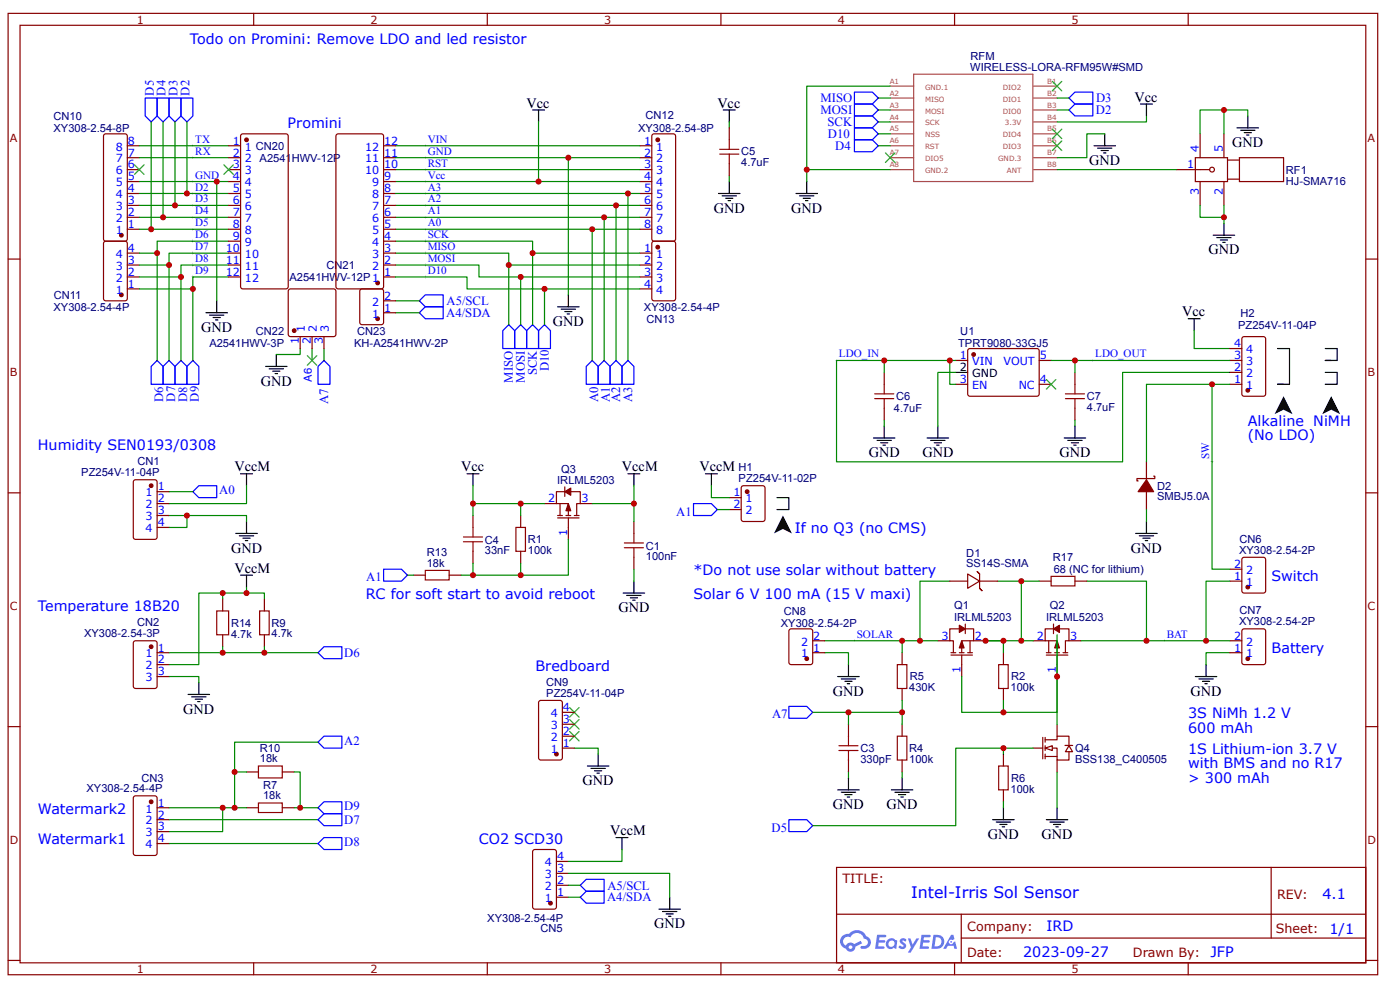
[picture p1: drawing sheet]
<svg xmlns="http://www.w3.org/2000/svg" width="297mm" height="210mm" viewBox="0 0 297 210" stroke-linecap="round" stroke-linejoin="round" font-family="sans-serif">
<g fill="none" stroke="#800" stroke-width=".25">
<path d="M1.7 2.8h290.6v203.9h-290.6zM4.3 5.4h285.5v198.7h-285.5zM53.8 2.8v2.6M103.4 2.8v2.6M152.9 2.8v2.6M202.5 2.8v2.6M252.1 2.8v2.6M1.7 54.9h2.6M289.8 54.9h2.5M1.7 104.5h2.6M289.8 104.5h2.5M1.7 154.1h2.6"/>
<path d="M289.8 154.1h2.5M177.5 183.9h112.3v20.2h-112.3zM177.5 193.8h112.2M203.9 198.9h85.8M203.9 193.8v10.1M269.7 183.9v15M1.7 203.6h2.6M53.8 204.1v2.6M103.4 204.1v2.6M152.9 204.1v2.6M202.5 204.1v2.6M252.1 204.1v2.6"/>
<path d="M289.8 203.6h2.5"/>
</g>
<g fill="#58f">
<path d="M191.1 199.1l.5-.2 .4 .1 .3 .3-.3 .4a.34 .34 0 0 0-.2-.3 .34 .34 0 0 0-.4 .1l.1 .1a.85 .85 0 0 1 .7 .6 .85 .85 0 0 1-.3 .9l-.7 .1-.6-.4 .3-.4 .5 .3 .3-.1-.1-.2a.87 .87 0 0 1-.5-1.3z"/>
<path d="M192.6 199h.6l.4 1.3 .8-1.3h.6l-1.8 3h-.6l.7-1.1z"/>
<path d="M186.1 198.2h1.7l.2 .1-.1 .4h-1.3l-.1 .6h1.1l.2 .3-.3 .3h-1.1l-.1 .7 1.2 .1 .2 .2-.2 .2-1.9 .1z"/>
<path d="M195.5 198.2h1.7l.2 .1-.1 .4h-1.3l-.1 .6h1.1l.2 .3-.2 .3-1.2-.1-.1 .8 1.3 .1 .1 .2-.1 .2-1.9 .1z"/>
<path d="M201.8 198.2h.5l.2 .9-.4 .2a.5 .5 0 0 0-.8 .2 .5 .5 0 0 0 .4 .7 .5 .5 0 0 0 .6-.4l.3-.2 .4 1.6h-.5l-.2-.7h-1.2l-.4 .7h-.6z"/>
<path d="M198 198.2l-.4 3h1a1.51 1.51 0 0 0 1.7-1.6 1.51 1.51 0 0 0-1.8-1.4zM198.5 198.7a1 1 0 0 1 1.2 1 1 1 0 0 1-1.2 .9h-.2z"/>
<path d="M188.2 199.3a1.1 1.1 0 0 0 0 1.6 1.1 1.1 0 0 0 1.5 .1l.4 .2 .3-1.7-.5-.2a1.07 1.07 0 0 0-1.7 0zM188.4 200.1a.7 .7 0 0 1 1.4 0 .7 .7 0 0 1-1.4 0z"/>
<path d="M178.7 198.5a1.57 1.57 0 0 0 .8 2.6 1.03 1.03 0 0 0 1.1 .7 1.03 1.03 0 0 0 .9-1.1l1.4-.7-.3-.5-1.4 .7a1.05 1.05 0 0 0-1.7 .3 1 1 0 0 1-.5-1.4 1 1 0 0 1 1.4-.4 1.52 1.52 0 0 1 1.6-.9 1.52 1.52 0 0 1 1.3 1.2 .82 .82 0 0 1 .8 1 .82 .82 0 0 1-1.2 .6 .31 .31 0 0 0-.4 .2 .31 .31 0 0 0 .3 .4 1.42 1.42 0 0 0 1.9-.9 1.42 1.42 0 0 0-.9-1.8 2.25 2.25 0 0 0-3.8-.5l-.8 .1zM180 200.8a.4 .4 0 0 1 .8 0 .4 .4 0 0 1-.8 0z"/>
<circle cx="201.8" cy="199.7" r=".19"/>
</g>
<g fill="none" stroke="#a54b4b" stroke-width=".25">
<path d="M188.9 18.3h4.9M193.8 15.7h25.3v22.8h-25.3zM219.3 18.3h5M188.9 20.8h4.9M188.9 23.3h4.9M188.9 25.8h4.9M188.9 28.4h4.9M188.9 30.9h4.9M188.9 33.4h4.9M188.9 36h4.9M219.3 20.8h5M219.3 23.3h5"/>
<path d="M219.3 25.8h5M219.3 28.4h5M219.3 30.9h5M219.3 33.4h5M219.3 36h5"/>
</g>
<path d="M204 135.8l.5 1.6h-1z" fill="#800"/>
<path d="M204 135.8l.5 1.6h-1z" fill="none" stroke="#800" stroke-width=".25"/>
<path d="M203.5 132.6l1.3 .7-1.3 .8z" fill="#800"/>
<path d="M199 135.8h2.5M201.8 138.9h4.5M201.8 138.4h1M203.5 132.6l1.3 .7-1.3 .8zM203.5 133.3h-2v2.5h.8v2.6M203.5 138.4h1M204 138.9v4.5M204.8 133.3h1.8v2.5h-2.6v2.6M204.8 132.3v2M205.3 138.4h1M205.8 135.8v2.6M206.6 135.8h2.5" fill="none" stroke="#800" stroke-width=".25"/>
<path d="M224.3 135.8l.5 1.6h-1z" fill="#800"/>
<path d="M224.3 135.8l.5 1.6h-1z" fill="none" stroke="#800" stroke-width=".25"/>
<path d="M223.5 133.3l1.3-.7v1.5z" fill="#800"/>
<path d="M219.2 135.8h2.5M222 138.9h4.5M222 138.4h1M222.5 135.8v2.6M223.5 133.3l1.3-.7v1.5zM223.5 133.3h-1.8v2.5h2.6v2.6M223.5 132.3v2M223.8 138.4h1M224.3 138.9v4.5M224.8 133.3h2v2.5h-.8v2.6M225.5 138.4h1M226.8 135.8h2.5" fill="none" stroke="#800" stroke-width=".25"/>
<path d="M120.6 106.8l.5 1.5h-1z" fill="#800"/>
<path d="M120.6 106.8l.5 1.5h-1z" fill="none" stroke="#800" stroke-width=".25"/>
<path d="M119.8 104.2l1.3-.7v1.5z" fill="#800"/>
<g fill="none" stroke="#800" stroke-width=".25">
<path d="M249.5 36h7.1M253.6 33.4h6.8v5.1h-6.8zM254.6 28.4v5M254.6 38.5v5M259.7 28.4v5M259.7 38.5v5M260.4 38h2.5M260.4 33.9h2.5M262.9 33.4h9.4v5.1h-9.4zM110.5 109.3v2.5M110.5 116.9v2.5M115.5 106.8h2.5"/>
<path d="M118.3 109.8h4.6M118.3 109.3h1M118.8 106.8v2.5M119.8 104.2l1.3-.7v1.5zM119.8 104.2h-1.8v2.6h2.6v2.5M119.8 103.2v2.1M120.1 109.3h1M120.6 109.8v4.6M121.1 104.2h2v2.6h-.8v2.5M121.8 109.3h1.1M123.1 106.8h2.5M113.1 180.3l.4-.2h4l.5 .3v11.8l-.3 .5h-4.2l-.5-.3v-11.8z"/>
<circle cx="257.1" cy="36" r=".51"/>
</g>
<path d="M109.4 111.8h2.1v5.1h-2.1z" fill="none" stroke="#a00000" stroke-width=".25"/>
<circle cx="116.8" cy="191.5" r=".38" fill="#800"/>
<g fill="none" stroke="#800" stroke-width=".25">
<path d="M191.4 138.4v2.5M180 153.6v2.5M191.4 146v2.5M191.4 153.6v2.5M219.2 158.6h2M221.2 156.3v4.6M221.7 158.6h2.6v2.5h2.5v-1.7M221.7 156.8h2.6v-.7h2.5v2M221.7 156.3v1M221.7 158.1v1M221.7 159.9v1M224.3 153.6v2.5"/>
<path d="M225.9 158h1.7M226.8 158.1l.7 1.3h-1.5zM180 161.1v2.6M191.4 161.1v2.6M221.7 160.4h2.6M224.3 161.1v2.6M118 190.2h2.6M118 187.7h2.6M118 185.2h2.6M118 182.6h2.6"/>
<circle cx="116.8" cy="191.5" r=".38"/>
</g>
<path d="M178 159.1h4M178 158.1h4M180 156.1v2M180 159.1v2M190.4 140.9h2v5.1h-2zM190.4 156.1h2v5h-2z" fill="none" stroke="#a00000" stroke-width=".25"/>
<g fill="none" stroke="#000" stroke-width=".25">
<path d="M177.7 143.4h4.6M178.5 143.9h3M179.2 144.4h1.6M179.8 145h.5M180 140.9v2.5M177.7 167.5h4.6M178.5 168h3M179.2 168.5h1.6M179.8 169h.5M180 164.9v2.6M189.1 167.5h4.6M189.9 168h3"/>
<path d="M190.6 168.5h1.5M191.1 169h.5M191.4 164.9v2.6"/>
</g>
<path d="M174.9 138.4h5.1v2.5M174.9 135.8h16.5v2.6M191.4 148.5v5.1M191.4 151h-11.4v2.6M180 163.7v1.2M191.4 163.7v1.2" fill="none" stroke="#080" stroke-width=".25"/>
<path d="M221.7 158.6l1.5-.5v1z" fill="#fefefe"/>
<path d="M47.2 127v2.5M47.2 134.6v2.5M167.5 133.5l.4-.2h4l.4 .2 .1 6.9-.2 .4-4.3 .1-.5-.2v-6.9zM221.7 158.6l1.5-.5v1z" fill="none" stroke="#800" stroke-width=".25"/>
<path d="M46 129.5h2.5v5.1h-2.5z" fill="none" stroke="#a00000" stroke-width=".25"/>
<circle cx="171.2" cy="139.6" r=".38" fill="#800"/>
<g fill="none" stroke="#800" stroke-width=".25">
<path d="M22.1 28.5l.4-.1h4l.3 .1 .2 .3v21.8l-.1 .3-.3 .2h-4.1l-.3-.1-.2-.3v-21.8zM134.5 110.6v2.5M134.5 118.1v2.6M172.4 138.4h2.5M172.4 135.8h2.5M212.9 138.4v2.5M212.9 146v2.5M212.9 159.9v2.5M52.3 171.3h2.5M59.9 171.3h2.5M212.9 167.5v2.5"/>
<circle cx="171.2" cy="139.6" r=".38"/>
</g>
<g fill="none" stroke="#080" stroke-width=".25">
<path d="M114.3 25.8v12.7h-30.4M259.7 23.3h-5.1v5.1M264.7 24.6v-1.3h-5v5.1M254.6 43.5v2.6h5.1M259.7 43.5v3.8M63.7 73.9v1.3h-5.1M83.9 66.3h5.1M83.9 63.8h5.1M35.9 109.3h16.4v1.3M52.3 103v3.8h-16.4M100.3 103v3.8h10.2M115.5 106.8h-5v2.5"/>
<path d="M120.6 114.4v7.5h-10.1v-2.5M134.5 103v3.8h-8.9M134.5 106.8v3.8M35.9 138.4h31.6M47.2 127v-1.3h8.9v1.3M47.2 125.7h-5v15.2h-6.3M47.2 137.1v1.3M134.5 120.7v2.5M209.1 135.8h10.1M212.9 135.8v2.6M35.9 143.4h6.3v1.3M67.5 157.3h-17.7v14"/>
<path d="M172.4 151h7.6M204 143.4v7.6h8.9v-2.5M224.3 143.4v7.6h-11.4M35.9 171.3h16.4M212.9 170v1.3M224.3 163.7v7.6M120.6 185.2h21.5v5M120.6 187.7h2.5M120.6 190.2h2.5M132 180.1v2.5h-11.4"/>
</g>
<path d="M132.5 116.1h4M132.5 115.1h4M134.5 113.1v2M134.5 116.1v2M211.9 140.9h2v5.1h-2zM54.8 170.2h5.1v2.1h-5.1zM211.9 162.4h2v5.1h-2z" fill="none" stroke="#a00000" stroke-width=".25"/>
<g fill="none" stroke="#000" stroke-width=".25">
<path d="M113 23.3h2.5M114.3 23.3v2.5M262.4 27.1h4.6M263.2 27.6h3M264 28.1h1.5M264.5 28.6h.5M264.7 24.6v2.5M257.4 49.9h4.5M258.1 50.4h3.1M258.9 50.9h1.5M259.4 51.4h.5M259.7 47.3v2.6"/>
<path d="M56.3 77.7h4.6M57.1 78.2h3M57.9 78.7h1.5M58.4 79.2h.5M58.6 75.2v2.5M118.3 65h4.6M119.1 65.5h3M119.8 66.1h1.5M120.3 66.6h.5M120.6 62.5v2.5M50 113.1h4.6M50.8 113.6h3"/>
<path d="M51 100.4h2.6M51.5 114.1h1.6M52 114.6h.6M52.3 100.4v2.6M52.3 110.6v2.5M99.1 100.4h2.5M100.3 100.4v2.6M133.2 100.4h2.5M134.5 100.4v2.6M51 121.9h2.6M52.3 121.9v2.6M132.2 125.7h4.6"/>
<path d="M133 126.2h3M133.7 126.7h1.5M134.2 127.3h.5M134.5 123.2v2.5M39.9 147.2h4.6M40.7 147.7h3M41.4 148.2h1.5M41.9 148.7h.5M42.2 144.7v2.5M253.6 143.4h4.5M254.4 143.9h3M255.1 144.4h1.5"/>
<path d="M255.6 145h.5M255.9 140.9v2.5M130.7 177.6h2.5M132 177.6v2.5M210.6 173.8h4.6M211.4 174.3h3M212.1 174.8h1.5M212.6 175.3h.5M212.9 171.3v2.5M222 173.8h4.5M222.7 174.3h3.1M223.5 174.8h1.5"/>
<path d="M224 175.3h.5M224.3 171.3v2.5M139.8 192.7h4.5M140.6 193.3h3M141.3 193.8h1.5M141.8 194.3h.5M142.1 190.2v2.5"/>
</g>
<path d="M89 63.8l1.2-1.3h3.8v2.5h-3.8zM89 66.3l1.2-1.3h3.8v2.6h-3.8zM40.9 104.2l1.3-1.2h3.8v2.5h-3.8zM67.5 138.4l1.2-1.3h3.8v2.5h-3.8zM81.4 120.7h3.8l1.2 1.2-1.2 1.3h-3.8zM67.5 157.3l1.2-1.2h3.8v2.5h-3.8zM167.4 149.8h3.8l1.2 1.2-1.2 1.3h-3.8zM68.7 170h3.8v2.5h-3.8l-1.2-1.2zM123.1 187.7l1.3-1.3h3.8v2.6h-3.8zM123.1 190.2l1.3-1.2h3.8v2.5h-3.8z" fill="none" stroke="#00f" stroke-width=".25"/>
<circle cx="25.7" cy="49.9" r=".38" fill="#800"/>
<g fill="none" stroke="#800" stroke-width=".25">
<path d="M27 38.5h2.5M27 36h2.5M27 33.4h2.5M27 30.9h2.5M138.4 28.5l.4-.1h4l.3 .1 .2 .3v21.8v.3l-.4 .2h-4.1l-.3-.1-.2-.3v-21.8zM27 48.6h2.5M27 46.1h2.5M27 43.5h2.5M27 41h2.5"/>
<circle cx="25.7" cy="49.9" r=".38"/>
</g>
<circle cx="139.5" cy="29.6" r=".38" fill="#800"/>
<g fill="none" stroke="#800" stroke-width=".25">
<path d="M135.7 30.9h2.6M135.7 33.4h2.6M135.7 36h2.6M135.7 38.5h2.6M22.1 51.3l.4-.2h4l.5 .3v11.9l-.3 .4-4.2 .1-.5-.3v-11.9zM135.7 41h2.6M135.7 43.5h2.6M135.7 46.1h2.6M135.7 48.6h2.6"/>
<circle cx="139.5" cy="29.6" r=".38"/>
</g>
<circle cx="25.7" cy="62.5" r=".38" fill="#800"/>
<g fill="none" stroke="#800" stroke-width=".25">
<path d="M27 58.7h2.5M27 56.2h2.5M27 53.7h2.5M138.4 51.3l.4-.2h4l.5 .3v11.9l-.3 .4-4.2 .1-.5-.3v-11.9zM27 61.2h2.5"/>
<circle cx="25.7" cy="62.5" r=".38"/>
</g>
<path d="M29.5 30.9h19M29.5 33.4h19M29.5 38.5h19M29.5 41h19M29.5 43.5h19M29.5 46.1h19M29.5 48.6h19M48.5 51.1h-15.2v2.6h-3.8M48.5 53.7h-12.6v2.5h-6.4M48.5 56.2h-10.1v2.5h-8.9M48.5 58.7h-7.6v2.5h-11.4" fill="none" stroke="#080" stroke-width=".25"/>
<circle cx="139.5" cy="52.4" r=".38" fill="#800"/>
<g fill="none" stroke="#800" stroke-width=".25">
<path d="M135.7 53.7h2.6M135.7 56.2h2.6M135.7 58.7h2.6M135.7 61.2h2.6M100.3 109.3v2.5M100.3 116.9v2.5M28.4 136l.4-.2h4l.5 .4v9.3l-.3 .4-4.2 .1-.5-.3v-9.3zM56.1 127v2.5M56.1 134.6v2.5M87.7 121.9h2.5M95.3 121.9h2.5M52.3 163.7h2.5"/>
<path d="M59.9 163.7h2.5"/>
<circle cx="139.5" cy="52.4" r=".38"/>
</g>
<g fill="none" stroke="#080" stroke-width=".25">
<path d="M188.9 18.3h-17.7v17.7M32.1 25.8v22.8M34.6 25.8v20.3M37.1 25.8v17.7M39.7 25.8v15.2M46 38.5v25.3M83.9 30.9h51.8M83.9 36h51.8M114.3 38.5h21.4M135.7 33.4h-15.1v29.1M154.7 25.8v1.3M154.7 37.2v1.3"/>
<path d="M186.3 30.9h2.6M186.3 23.3h2.6M186.3 20.8h2.6M186.3 25.8h2.6M188.9 36h-17.7v2.5M224.3 36h25.2M224.3 23.3h2.5M224.3 20.8h2.5M234.4 28.4h-3.8v5h-6.3M243.2 24.6v1.2h-18.9M33.3 53.7v22.7M35.9 56.2v20.2"/>
<path d="M38.4 58.7v17.7M83.9 51.1h29.1v2.6h22.7M83.9 53.7h24v2.5h27.8M83.9 56.2h17.7v2.5h34.1M83.9 43.5h51.8M83.9 46.1h51.8M83.9 48.6h51.8M107.9 56.2v12.6M110.5 58.7v10.1M113 53.7v15.1M125.6 48.6v27.8M128.2 46.1v30.3"/>
<path d="M40.9 61.2v15.2M68.7 73.9v2.5M35.9 104.2h5M39.7 109.3v2.5h-3.8M100.3 119.4v2.5h-2.5M100.3 106.8v2.5M52.3 124.5v1.2M56.1 137.1v1.3M86.4 121.9h1.3M100.3 121.9h10.2M201.5 123.2h-6.3v12.6M216.7 123.2v12.6"/>
<path d="M260.9 138.4h-5v2.5M121.8 158.6h5.1v1.3M35.9 173.8h31.6M35.9 178.8h31.6M49.8 163.7h2.5M62.4 163.7h1.3v7.6M62.4 171.3h5.1"/>
</g>
<g fill="none" stroke="#000" stroke-width=".25">
<path d="M153.5 23.3h2.5M154.7 23.3v2.5M154.7 38.5v2.5M171.2 38.5v2.5M232.1 30.9h4.5M232.9 31.4h3M233.6 31.9h1.5M234.1 32.4h.5M234.4 28.4v2.5M242 22.1h2.5M243.2 22.1v2.5M152.4 41h4.6"/>
<path d="M153.2 41.5h3M154 42h1.5M154.5 42.5h.5M168.9 41h4.5M169.6 41.5h3.1M170.4 42h1.5M170.9 42.5h.5M43.7 66.3h4.6M44.5 66.8h3M45.2 67.3h1.5M45.7 67.8h.5M46 63.8v2.5"/>
<path d="M126.9 159.9v2.5M124.6 162.4h4.6M125.4 162.9h3M126.1 163.4h1.6M126.6 163.9h.6"/>
</g>
<g fill="none" stroke="#00f" stroke-width=".25">
<path d="M181.3 19.5h3.8l1.2 1.3-1.2 1.3h-3.8zM30.8 20.8h2.5v3.8l-1.2 1.2-1.3-1.2zM33.3 20.8h2.6v3.8l-1.3 1.2-1.3-1.2zM35.9 20.8h2.5v3.8l-1.3 1.2-1.2-1.2zM38.4 20.8h2.5v3.8l-1.2 1.2-1.3-1.2zM181.3 22.1h3.8l1.2 1.2-1.2 1.3h-3.8zM181.3 24.6h3.8l1.2 1.2-1.2 1.3h-3.8zM181.3 27.1h3.8l1.2 1.3-1.2 1.2h-3.8zM181.3 29.6h3.8l1.2 1.3-1.2 1.3h-3.8zM226.8 20.8l1.3-1.3h3.7v2.6h-3.7zM228.1 22.1h3.7v2.5h-3.7l-1.3-1.3zM33.3 76.4l1.3 1.3v3.8h-2.5v-3.8z"/>
<path d="M35.9 76.4l1.2 1.3v3.8h-2.5v-3.8zM37.1 77.7l1.3-1.3 1.3 1.3v3.8h-2.6zM40.9 76.4l1.3 1.3v3.8h-2.5v-3.8zM68.7 76.4l1.3 1.3v3.8h-2.5v-3.8zM106.7 70.1l1.2-1.3 1.3 1.3v3.8h-2.5zM109.2 70.1l1.3-1.3 1.2 1.3v3.8h-2.5zM111.7 70.1l1.3-1.3 1.3 1.3v3.8h-2.6zM114.3 70.1l1.2-1.3 1.3 1.3v3.8h-2.5zM125.6 76.4l1.3 1.3v3.8h-2.5v-3.8zM126.9 77.7l1.3-1.3 1.2 1.3v3.8h-2.5zM167.4 173.8h3.8l1.2 1.2-1.2 1.3h-3.8z"/>
</g>
<g fill="#000">
<path d="M187.8 32.4l2.1 2zM187.8 34.4l2.1-2z"/>
<path d="M223.2 29.9l2.1 2zM225.3 29.9l-2.1 2z"/>
<path d="M223.2 27.4l2.1 2zM225.3 27.4l-2.1 2z"/>
<path d="M122.9 150l-2.1 2zM120.8 150l2.1 2z"/>
<path d="M122.9 152.5l-2.1 2.1zM120.8 152.5l2.1 2.1z"/>
<path d="M122.9 155.1l-2.1 2zM120.8 155.1l2.1 2z"/>
</g>
<path d="M187.8 32.4l2.1 2M189.9 32.4l-2.1 2M223.2 29.9l2.1 2M223.2 27.4l2.1 2M225.3 29.9l-2.1 2M225.3 27.4l-2.1 2M120.8 150l2.1 2M120.8 152.5l2.1 2.1M120.8 155.1l2.1 2M122.9 150l-2.1 2M122.9 152.5l-2.1 2.1M122.9 155.1l-2.1 2" fill="none" stroke="#3c3" stroke-width=".25"/>
<path d="M98.3 114.9h4.1M98.3 113.8h4.1M100.3 111.8v2M100.3 114.9v2M55.1 129.5h2v5.1h-2zM90.2 120.9h5.1v2.1h-5.1zM54.8 162.4h5.1v2.5h-5.1z" fill="none" stroke="#a00000" stroke-width=".25"/>
<circle cx="32.1" cy="137.1" r=".38" fill="#800"/>
<g fill="none" stroke="#800" stroke-width=".25">
<path d="M202.8 76.4h2.5M220.5 76.4h2.5M202.8 81.5h2.5M220.5 81.5h2.5M33.3 138.4h2.6M220.5 123.2h2.5M228.1 123.2h2.5M33.3 140.9h2.6M33.3 143.4h2.6"/>
<circle cx="32.1" cy="137.1" r=".38"/>
</g>
<path d="M223 122.2h5.1v2h-5.1z" fill="none" stroke="#a00000" stroke-width=".25"/>
<path d="M211.6 123.2h8.9" fill="none" stroke="#080" stroke-width=".25"/>
<path d="M202.8 79h2.5" fill="none" stroke="#000" stroke-width=".25"/>
<circle cx="206.6" cy="75.2" r=".38" fill="#800"/>
<g fill="none" stroke="#800" stroke-width=".25">
<path d="M51.2 28.5l.3-.1h9.1l.3 .1 .2 .3v31.9v.3l-.4 .2h-9.2h-.2l-.3-.4v-31.9zM187.6 79v2.5M205.4 74l.4-.1 14.4 .1 .3 .4-.1 9.4-.4 .2-14.5-.1-.2-.4v-9.1zM228.1 79v2.5M187.6 86.5v2.6M228.1 86.5v2.6M201.5 123.2h3.8M205.3 121.7l2.5 1.5-2.5 1.5zM207.8 124.7l.5 .5-.5-.5M207.8 121.7l-.5-.5 .5 .5M207.8 123.2h3.8M207.8 121.7v3"/>
<circle cx="206.6" cy="75.2" r=".38"/>
</g>
<path d="M66.2 73.9v2.5M187.6 76.4h-10.1v21.5h60.7v-18.9h22.7M201.5 76.4v5.1h1.3M202.8 79h-3.8v11.3M202.8 76.4h-15.2v2.6M187.6 89.1v1.2M228.1 89.1v1.2M191.4 135.8h7.6M209.1 135.8h3.8M229.3 135.8h31.6M230.6 123.2h12.6v12.6M260.9 123.2h-5v12.6" fill="none" stroke="#080" stroke-width=".25"/>
<g fill="none" stroke="#000" stroke-width=".25">
<path d="M185.3 92.9h4.6M186.1 93.4h3M186.8 93.9h1.5M187.3 94.4h.5M187.6 90.3v2.6M196.7 92.9h4.5M197.5 93.4h3M198.2 93.9h1.5M198.7 94.4h.5M199 90.3v2.6M225.8 92.9h4.5M226.5 93.4h3.1"/>
<path d="M227.3 93.9h1.5M227.8 94.4h.5M228.1 90.3v2.6"/>
</g>
<path d="M185.6 84.5h4M185.6 83.5h4M187.6 81.5v2M187.6 84.5v2M226 84.5h4.1M226 83.5h4.1M228.1 81.5v2M228.1 84.5v2" fill="none" stroke="#a00000" stroke-width=".25"/>
<g fill="#000">
<path d="M223.2 17.2l2.1 2.1zM225.3 17.2l-2.1 2.1z"/>
<path d="M40.9 30.7v.5zM40.7 30.9h.5z"/>
<path d="M40.9 33.2v.5zM40.7 33.4h.5z"/>
<path d="M90.2 35.7v.5zM90 36h.5z"/>
<path d="M40.9 40.8v.5zM40.7 41h.5z"/>
<path d="M40.9 43.3v.5zM40.7 43.5h.5z"/>
<path d="M40.9 45.8v.5zM40.7 46.1h.5z"/>
<path d="M40.9 48.4v.5zM40.7 48.6h.5z"/>
<path d="M40.9 50.9v.5zM40.7 51.1h.5z"/>
<path d="M40.9 53.4v.5zM40.7 53.7h.5z"/>
<path d="M40.9 55.9v.5zM40.7 56.2h.5z"/>
<path d="M40.9 58.5v.5zM40.7 58.7h.5z"/>
<path d="M90.2 40.8v.5zM90 41h.5z"/>
<path d="M90.2 43.3v.5zM90 43.5h.5z"/>
<path d="M90.2 45.8v.5zM90 46.1h.5z"/>
<path d="M90.2 48.4v.5zM90 48.6h.5z"/>
<path d="M90.2 53.4v.5zM90 53.7h.5z"/>
<path d="M90.2 55.9v.5zM90 56.2h.5z"/>
<path d="M224 80.5l-2 2zM222 80.5l2 2z"/>
</g>
<path d="M223.2 17.2l2.1 2.1M225.3 17.2l-2.1 2.1M222 80.5l2 2M224 80.5l-2 2" fill="none" stroke="#3c3" stroke-width=".25"/>
<circle cx="52.3" cy="29.6" r=".38" fill="#800"/>
<g fill="none" stroke="#800" stroke-width=".25">
<path d="M48.5 30.9h2.5M48.5 33.4h2.5M48.5 36h2.5M48.5 38.5h2.5M48.5 41h2.5M48.5 43.5h2.5M48.5 46.1h2.5M48.5 48.6h2.5M48.5 51.1h2.5M48.5 53.7h2.5M48.5 56.2h2.5M48.5 58.7h2.5"/>
<path d="M61.3 61.4l.4-.2h9.1l.3 .2 .2 .4v9.1l-.2 .3-.3 .2h-9.1l-.4-.2-.2-.3v-9.1z"/>
<circle cx="52.3" cy="29.6" r=".38"/>
</g>
<circle cx="62.4" cy="70.1" r=".38" fill="#800"/>
<g fill="none" stroke="#800" stroke-width=".25">
<path d="M71.4 28.5l.4-.1h9.1l.3 .1 .2 .3v31.9l-.1 .3-.3 .2h-9.2h-.3l-.2-.4v-31.9zM63.7 71.4v2.5M66.2 71.4v2.5M68.7 71.4v2.5"/>
<circle cx="62.4" cy="70.1" r=".38"/>
</g>
<circle cx="80.1" cy="60" r=".38" fill="#800"/>
<g fill="none" stroke="#800" stroke-width=".25">
<path d="M81.4 38.5h2.5M81.4 36h2.5M81.4 33.4h2.5M81.4 30.9h2.5M81.4 58.7h2.5M81.4 56.2h2.5M81.4 53.7h2.5M81.4 51.1h2.5M81.4 48.6h2.5M81.4 46.1h2.5M81.4 43.5h2.5M81.4 41h2.5"/>
<path d="M76.5 61.4l.3-.2h4.1l.4 .3 .1 6.8-.2 .5h-4.4l-.4-.2-.1-6.8z"/>
<circle cx="80.1" cy="60" r=".38"/>
</g>
<circle cx="80.1" cy="67.6" r=".38" fill="#800"/>
<g fill="none" stroke="#800" stroke-width=".25">
<path d="M81.4 66.3h2.5M81.4 63.8h2.5M243.2 97.9v3.8M243.2 104.2v3.8M244.7 101h.3v.5h-3.8v.5h.3"/>
<circle cx="80.1" cy="67.6" r=".38"/>
</g>
<path d="M83.9 33.4h36.7M83.9 41h51.8M130.7 43.5v32.9M133.2 41v35.4" fill="none" stroke="#080" stroke-width=".25"/>
<g fill="#000">
<path d="M40.9 38.2v.5zM40.7 38.5h.5z"/>
<path d="M90.2 30.7v.5zM90 30.9h.5z"/>
<path d="M90.2 33.2v.5zM90 33.4h.5z"/>
<path d="M90.2 38.2v.5zM90 38.5h.5z"/>
<path d="M90.2 50.9v.5zM90 51.1h.5z"/>
<path d="M90.2 58.5v.5zM90 58.7h.5z"/>
</g>
<path d="M130.7 76.4l1.3 1.3v3.8h-2.6v-3.8zM133.2 76.4l1.3 1.3v3.8h-2.5v-3.8z" fill="none" stroke="#00f" stroke-width=".25"/>
<path d="M243.2 101.7l1.5 2.5h-3.2z" fill="#800"/>
<path d="M154.7 27.1v2.5M154.7 34.7v2.5M243.2 101.7l1.5 2.5h-3.2zM263.6 118.3l.4-.2h4l.4 .3 .1 6.8-.2 .4-4.3 .1-.5-.2v-6.8z" fill="none" stroke="#800" stroke-width=".25"/>
<path d="M252.1 67.6h2.5M253.3 67.6v2.5M240.9 113.1h4.6M241.7 113.6h3M242.5 114.1h1.5M243 114.6h.5M243.2 110.6v2.5" fill="none" stroke="#000" stroke-width=".25"/>
<path d="M186.3 28.4h2.6M83.9 58.7h15.2v2.5h16.4v7.6M115.5 61.2h20.2M47.2 171.3v5h-11.3" fill="none" stroke="#080" stroke-width=".25"/>
<g fill="#000">
<path d="M28.5 34.9l2.1 2.1zM30.6 34.9l-2.1 2.1z"/>
<path d="M47.5 34.9l2 2.1zM49.5 34.9l-2 2.1z"/>
<path d="M65.2 75.4l2 2zM67.2 75.4l-2 2z"/>
</g>
<path d="M28.5 34.9l2.1 2.1M30.6 34.9l-2.1 2.1M47.5 34.9l2 2.1M49.5 34.9l-2 2.1M65.2 75.4l2 2M67.2 75.4l-2 2" fill="none" stroke="#3c3" stroke-width=".25"/>
<path d="M152.7 32.7h4M152.7 31.7h4M154.7 29.6v2.1M154.7 32.7v2" fill="none" stroke="#a00000" stroke-width=".25"/>
<circle cx="264.7" cy="124.5" r=".38" fill="#800"/>
<g fill="none" stroke="#800" stroke-width=".25">
<path d="M28.4 101.9l.4-.2h4l.5 .3v11.8l-.3 .5-4.2 .1-.5-.4v-11.8zM260.9 123.2h2.6M260.9 120.7h2.6"/>
<circle cx="264.7" cy="124.5" r=".38"/>
</g>
<circle cx="32.1" cy="103" r=".38" fill="#800"/>
<g fill="none" stroke="#800" stroke-width=".25">
<path d="M33.3 104.2h2.6M33.3 106.8h2.6M33.3 109.3h2.6M33.3 111.8h2.6M114.4 148.6l.4-.1h4l.5 .3v11.8l-.3 .5h-4.2l-.5-.3v-11.8z"/>
<circle cx="32.1" cy="103" r=".38"/>
</g>
<circle cx="118" cy="159.9" r=".38" fill="#800"/>
<g fill="none" stroke="#800" stroke-width=".25">
<path d="M119.3 158.6h2.5M119.3 156.1h2.5M119.3 153.6h2.5M119.3 151h2.5M28.4 168.9l.4-.2h4l.5 .3v11.9l-.3 .4-4.2 .1-.5-.3v-11.9z"/>
<circle cx="118" cy="159.9" r=".38"/>
</g>
<path d="M223 76.4h5.1v2.6M253.3 70.1v3.8h7.6M224.3 134.6v19M212.9 158.6h-10.1v16.4h-30.4M219.2 158.6h-6.3v1.3" fill="none" stroke="#080" stroke-width=".25"/>
<circle cx="32.1" cy="170" r=".38" fill="#800"/>
<g fill="none" stroke="#800" stroke-width=".25">
<path d="M157.4 103.1l.3-.1h4.1l.4 .2 .1 6.9-.2 .4-4.4 .1-.4-.3-.1-6.8zM33.3 171.3h2.6M33.3 173.8h2.6M33.3 176.3h2.6M33.3 178.8h2.6"/>
<circle cx="32.1" cy="170" r=".38"/>
</g>
<path d="M243.2 97.9v-16.4h13.9v39.2h3.8" fill="none" stroke="#080" stroke-width=".25"/>
<path d="M147.1 106.8h3.8l1.3 1.2-1.3 1.3h-3.8z" fill="none" stroke="#00f" stroke-width=".25"/>
<path d="M149.7 100.4h2.5M150.9 100.4v2.6" fill="none" stroke="#000" stroke-width=".25"/>
<circle cx="158.5" cy="104.2" r=".38" fill="#800"/>
<g fill="none" stroke="#800" stroke-width=".25">
<path d="M154.7 105.5h2.5M154.7 108h2.5M263.6 133.5l.4-.2h4l.4 .2 .1 6.9-.2 .4-4.3 .1-.5-.2v-6.9z"/>
<circle cx="158.5" cy="104.2" r=".38"/>
</g>
<path d="M150.9 103v2.5h3.8M152.2 108h2.5" fill="none" stroke="#080" stroke-width=".25"/>
<circle cx="264.7" cy="139.6" r=".38" fill="#800"/>
<g fill="none" stroke="#800" stroke-width=".25">
<path d="M263.6 71.5l.4-.1h4l.5 .3v11.8l-.3 .5h-4.2l-.5-.3v-11.8zM260.9 138.4h2.6M260.9 135.8h2.6"/>
<circle cx="264.7" cy="139.6" r=".38"/>
</g>
<circle cx="264.7" cy="82.7" r=".38" fill="#800"/>
<g fill="none" stroke="#800" stroke-width=".25">
<path d="M260.9 79h2.6M260.9 76.4h2.6M260.9 73.9h2.6M260.9 81.5h2.6"/>
<circle cx="264.7" cy="82.7" r=".38"/>
</g>
<path d="M228.1 76.4h32.8M257.1 81.5h3.8M243.2 108v2.6" fill="none" stroke="#080" stroke-width=".25"/>
<path d="M271 73.9h2.6v7.6h-2.6h1.3M281.2 73.9h2.5v2.5h-2.5h1.2M281.2 79h2.5v2.5h-2.5M164.8 105.5h2.6v2.5h-2.6" fill="none" stroke="#000" stroke-width=".25"/>
<g fill="#000">
<path d="M272.3 84l1.9 3.8-1.9-.9-1.9 .9zM282.4 84l1.9 3.8-1.9-.9-1.9 .9zM166.1 109.3l1.9 3.8-1.9-1-1.9 1z"/>
<path d="M177.5 76.2v.5zM177.2 76.4h.5z"/>
<path d="M231.8 76.2v.5zM231.6 76.4h.5z"/>
<path d="M257.1 97.7v.5zM256.9 97.9h.5z"/>
<path d="M181.3 135.6v.5zM181 135.8h.5z"/>
<path d="M247 135.6v.5zM246.8 135.8h.5z"/>
</g>
<path d="M67.5 178.8l1.2-1.2h3.8v2.5h-3.8zM67.5 173.8l1.2-1.3h3.8v2.5h-3.8z" fill="none" stroke="#00f" stroke-width=".25"/>
<g fill="#c00">
<circle cx="191.4" cy="151" r=".63"/>
<circle cx="191.4" cy="135.8" r=".63"/>
<circle cx="212.9" cy="135.8" r=".63"/>
<circle cx="110.5" cy="106.8" r=".63"/>
<circle cx="134.5" cy="106.8" r=".63"/>
<circle cx="259.7" cy="23.3" r=".63"/>
<circle cx="259.7" cy="46.1" r=".63"/>
<circle cx="46" cy="38.5" r=".63"/>
<circle cx="114.3" cy="38.5" r=".63"/>
<circle cx="171.2" cy="36" r=".63"/>
<circle cx="34.6" cy="46.1" r=".63"/>
<circle cx="37.1" cy="43.5" r=".63"/>
<circle cx="39.7" cy="41" r=".63"/>
<circle cx="39.7" cy="109.3" r=".63"/>
<circle cx="32.1" cy="48.6" r=".63"/>
<circle cx="49.8" cy="171.3" r=".63"/>
<circle cx="47.2" cy="125.7" r=".63"/>
<circle cx="52.3" cy="125.7" r=".63"/>
<circle cx="63.7" cy="171.3" r=".63"/>
<circle cx="49.8" cy="163.7" r=".63"/>
<circle cx="110.5" cy="121.9" r=".63"/>
<circle cx="100.3" cy="106.8" r=".63"/>
<circle cx="100.3" cy="121.9" r=".63"/>
<circle cx="195.2" cy="135.8" r=".63"/>
<circle cx="216.7" cy="135.8" r=".63"/>
<circle cx="209.1" cy="135.8" r=".63"/>
<circle cx="180" cy="151" r=".63"/>
<circle cx="201.5" cy="76.4" r=".63"/>
<circle cx="255.9" cy="135.8" r=".63"/>
<circle cx="212.9" cy="151" r=".63"/>
<circle cx="47.2" cy="138.4" r=".63"/>
<circle cx="56.1" cy="138.4" r=".63"/>
<circle cx="120.6" cy="33.4" r=".63"/>
<circle cx="110.5" cy="58.7" r=".63"/>
<circle cx="113" cy="53.7" r=".63"/>
<circle cx="216.7" cy="123.2" r=".63"/>
<circle cx="125.6" cy="48.6" r=".63"/>
<circle cx="128.2" cy="46.1" r=".63"/>
<circle cx="130.7" cy="43.5" r=".63"/>
<circle cx="133.2" cy="41" r=".63"/>
<circle cx="115.5" cy="61.2" r=".63"/>
<circle cx="107.9" cy="56.2" r=".63"/>
<circle cx="243.2" cy="135.8" r=".63"/>
<circle cx="47.2" cy="171.3" r=".63"/>
<circle cx="40.9" cy="61.2" r=".63"/>
<circle cx="38.4" cy="58.7" r=".63"/>
<circle cx="35.9" cy="56.2" r=".63"/>
<circle cx="33.3" cy="53.7" r=".63"/>
<circle cx="224.3" cy="143.4" r=".63"/>
<circle cx="212.9" cy="158.6" r=".63"/>
<circle cx="187.6" cy="76.4" r=".63"/>
<circle cx="257.1" cy="81.5" r=".63"/>
<circle cx="228.1" cy="76.4" r=".63"/>
</g>
<text font-size="3.4" fill="#00f" x="193.3" y="190.4">Intel-Irris Sol Sensor</text>
<g font-size="3" fill="#00f">
<text x="40.3" y="9.4">Todo on Promini: Remove LDO and led resistor</text>
<text x="61" y="27.1">Promini</text>
<text x="8" y="95.4">Humidity SEN0193/0308</text>
<text x="264.7" y="90.3">Alkaline NiMH</text>
<text x="264.7" y="93.4">(No LDO)</text>
<text x="168.6" y="113.1">If no Q3 (no CMS)</text>
<text x="147.1" y="121.9">*Do not use solar without battery</text>
<text x="269.8" y="123.2">Switch</text>
<text x="8" y="129.5">Temperature 18B20</text>
<text x="77.6" y="127">RC for soft start to avoid reboot</text>
<text x="147.1" y="127">Solar 6 V 100 mA (15 V maxi)</text>
<text x="113.6" y="142.2">Bredboard</text>
<text x="269.8" y="138.4">Battery</text>
<text x="252.1" y="152.3">3S NiMh 1.2 V</text>
<text x="252.1" y="155.3">600 mAh</text>
<text x="252.1" y="159.9">1S Lithium-ion 3.7 V</text>
<text x="252.1" y="162.9">with BMS and no R17</text>
<text x="252.1" y="165.9">&gt; 300 mAh</text>
<text x="8" y="172.5">Watermark2</text>
<text x="8" y="178.8">Watermark1</text>
<text x="101.6" y="178.8">CO2 SCD30</text>
<text x="280.6" y="190.5">4.1</text>
<text x="222" y="197.4">IRD</text>
<text x="282.1" y="197.9">1/1</text>
<text x="217.1" y="203">2023-09-27</text>
<text x="256.8" y="202.9">JFP</text>
</g>
<g font-size="3">
<text x="111.7" y="22.8">Vcc</text>
<text x="152.2" y="22.8">Vcc</text>
<text x="240.7" y="21.5">Vcc</text>
<text x="231.1" y="35">GND</text>
<text x="261.4" y="31.2">GND</text>
<text x="151.4" y="45.1">GND</text>
<text x="167.9" y="45.1">GND</text>
<text x="256.4" y="53.9">GND</text>
<text x="42.7" y="70.4">GND</text>
<text x="117.3" y="69.1">GND</text>
<text x="250.8" y="67.1">Vcc</text>
<text x="55.3" y="81.7">GND</text>
<text x="49.8" y="99.9">VccM</text>
<text x="97.8" y="99.9">Vcc</text>
<text x="132" y="99.9">VccM</text>
<text x="148.4" y="99.9">VccM</text>
<text x="184.3" y="96.9">GND</text>
<text x="195.7" y="96.9">GND</text>
<text x="224.8" y="96.9">GND</text>
<text x="49" y="117.1">GND</text>
<text x="239.9" y="117.1">GND</text>
<text x="49.8" y="121.4">VccM</text>
<text x="131.2" y="129.8">GND</text>
<text x="176.7" y="147.5">GND</text>
<text x="252.6" y="147.5">GND</text>
<text x="38.9" y="151.3">GND</text>
<text x="123.6" y="166.4">GND</text>
<text x="176.7" y="171.5">GND</text>
<text x="188.1" y="171.5">GND</text>
<text x="129.4" y="177.1">VccM</text>
<text x="209.6" y="177.8">GND</text>
<text x="221" y="177.8">GND</text>
<text x="138.8" y="196.8">GND</text>
</g>
<g font-size="2.7" fill="#00f">
<text x="32.6" y="20.3" transform="rotate(-90 32.6 20.3)">D5</text>
<text x="35.1" y="20.3" transform="rotate(-90 35.1 20.3)">D4</text>
<text x="37.7" y="20.3" transform="rotate(-90 37.7 20.3)">D3</text>
<text x="40.2" y="20.3" transform="rotate(-90 40.2 20.3)">D2</text>
<text x="174.1" y="21.7">MISO</text>
<text x="232.5" y="21.7">D3</text>
<text x="174.1" y="24.2">MOSI</text>
<text x="175.6" y="26.7">SCK</text>
<text x="175.6" y="29.3">D10</text>
<text x="232.5" y="24.2">D2</text>
<text x="177.2" y="31.9">D4</text>
<text x="94.7" y="64.7">A5/SCL</text>
<text x="94.7" y="67.2">A4/SDA</text>
<text x="108.8" y="81.1" transform="rotate(-90 108.8 81.1)">MISO</text>
<text x="111.3" y="81.1" transform="rotate(-90 111.3 81.1)">MOSI</text>
<text x="113.9" y="79.6" transform="rotate(-90 113.9 79.6)">SCK</text>
<text x="116.4" y="78.7" transform="rotate(-90 116.4 78.7)">D10</text>
<text x="34.6" y="85.2" transform="rotate(-90 34.6 85.2)">D6</text>
<text x="37.1" y="85.2" transform="rotate(-90 37.1 85.2)">D7</text>
<text x="39.7" y="85.2" transform="rotate(-90 39.7 85.2)">D8</text>
<text x="42.2" y="85.2" transform="rotate(-90 42.2 85.2)">D9</text>
<text x="69.6" y="85.7" transform="rotate(-90 69.6 85.7)">A7</text>
<text x="126.9" y="85.2" transform="rotate(-90 126.9 85.2)">A0</text>
<text x="129.4" y="85.2" transform="rotate(-90 129.4 85.2)">A1</text>
<text x="131.6" y="85.3" transform="rotate(-90 131.6 85.3)">A2</text>
<text x="134.1" y="85.3" transform="rotate(-90 134.1 85.3)">A3</text>
<text x="46.5" y="104.8">A0</text>
<text x="143.5" y="109.3">A1</text>
<text x="77.7" y="123.2">A1</text>
<text x="73" y="139.3">D6</text>
<text x="163.8" y="152.2">A7</text>
<text x="73" y="157.9">A2</text>
<text x="73" y="171.8">D9</text>
<text x="73" y="174.7">D7</text>
<text x="73" y="179.4">D8</text>
<text x="163.7" y="176.3">D5</text>
<text x="128.8" y="191.1">A4/SDA</text>
<text x="128.9" y="188.6">A5/SCL</text>
</g>
<g font-size="2.7" fill="#800">
<text x="178.7" y="187.2">TITLE:</text>
<text x="270.9" y="190.5">REV:</text>
<text x="205.2" y="197.4">Company:</text>
<text x="270.7" y="197.8">Sheet:</text>
<text x="205.2" y="202.9">Date:</text>
<text x="240.3" y="202.9">Drawn By:</text>
</g>
<g font-size="2.4" fill="#800">
<text x="29" y="5">1</text>
<text x="78.6" y="5">2</text>
<text x="128.2" y="5">3</text>
<text x="177.7" y="5">4</text>
<text x="227.3" y="5">5</text>
<text x="2.1" y="30.1">A</text>
<text x="290.1" y="30.1">A</text>
<text x="2.1" y="79.7">B</text>
<text x="290.1" y="79.7">B</text>
<text x="2.1" y="129.3">C</text>
<text x="290.1" y="129.3">C</text>
<text x="2.1" y="178.8">D</text>
<text x="290.1" y="178.8">D</text>
<text x="29" y="206.3">1</text>
<text x="78.6" y="206.3">2</text>
<text x="128.2" y="206.3">3</text>
<text x="177.7" y="206.3">4</text>
<text x="227.3" y="206.3">5</text>
</g>
<g font-size="2.4" fill="#000080">
<text x="205.8" y="15">WIRELESS-LORA-RFM95W#SMD</text>
<text x="205.9" y="12.7">RFM</text>
<text x="11.3" y="25.4">CN10</text>
<text x="11.4" y="27.9">XY308-2.54-8P</text>
<text x="135.4" y="28">XY308-2.54-8P</text>
<text x="136.9" y="25.3">CN12</text>
<text x="157.2" y="35.2">4.7uF</text>
<text x="157.2" y="32.9">C5</text>
<text x="272.8" y="39.1">HJ-SMA716</text>
<text x="272.8" y="36.8">RF1</text>
<text x="61.4" y="59.6">A2541HWV-12P1</text>
<text x="69.3" y="57">CN21</text>
<text x="11.4" y="65.9">XY308-2.54-4P</text>
<text x="11.4" y="63.3">CN11</text>
<text x="136.6" y="65.9">XY308-2.54-4P</text>
<text x="54.3" y="70.9">CN22</text>
<text x="75.8" y="70.9">CN23</text>
<text x="137.1" y="68.5">CN13</text>
<text x="203.7" y="71">U1</text>
<text x="262.7" y="69.7">PZ254V-11-04P</text>
<text x="263.2" y="67.2">H2</text>
<text x="44.4" y="73.5">A2541HWV-3P</text>
<text x="75.1" y="73.5">KH-A2541HWV-2P</text>
<text x="203.3" y="73.5">TPRT9080-33GJ5</text>
<text x="189.6" y="87.4">4.7uF</text>
<text x="190.1" y="84.8">C6</text>
<text x="230.6" y="87">4.7uF</text>
<text x="230.6" y="84.8">C7</text>
<text x="17.3" y="101">PZ254V-11-04P</text>
<text x="29.1" y="98.6">CN1</text>
<text x="119" y="100.3">Q3</text>
<text x="156.7" y="99.9">H1</text>
<text x="118.2" y="102.6">IRLML5203</text>
<text x="156.7" y="102.2">PZ254V-11-02P</text>
<text x="245.5" y="106.1">SMBJ5.0A</text>
<text x="245.5" y="103.8">D2</text>
<text x="90.5" y="117.8">R13</text>
<text x="102.9" y="117.4">33nF</text>
<text x="102.9" y="115.3">C4</text>
<text x="112" y="117.5">100k</text>
<text x="112" y="115.2">R1</text>
<text x="137" y="118.7">100nF</text>
<text x="137" y="116.5">C1</text>
<text x="205" y="118.1">D1</text>
<text x="223.4" y="119">R17</text>
<text x="262.9" y="117.4">XY308-2.54-2P</text>
<text x="263" y="115.1">CN6</text>
<text x="90.5" y="120.2">18k</text>
<text x="205" y="120.2">SS14S-SMA</text>
<text x="223.5" y="121.5">68 (NC for lithium)</text>
<text x="166.3" y="130.4">CN8</text>
<text x="202.4" y="131.6">IRLML5203</text>
<text x="202.4" y="129.2">Q1</text>
<text x="221.9" y="131.6">IRLML5203</text>
<text x="222.7" y="129.2">Q2</text>
<text x="263" y="130.3">CN7</text>
<text x="17.8" y="135.1">XY308-2.54-3P</text>
<text x="29.1" y="132.8">CN2</text>
<text x="49" y="135.2">4.7k</text>
<text x="49" y="132.9">R14</text>
<text x="57.6" y="135.1">4.7k</text>
<text x="57.6" y="133">R9</text>
<text x="165.7" y="132.9">XY308-2.54-2P</text>
<text x="262.9" y="132.6">XY308-2.54-2P</text>
<text x="115.9" y="147.7">PZ254V-11-04P</text>
<text x="115.9" y="145.4">CN9</text>
<text x="192.9" y="146.5">430K</text>
<text x="193" y="144.3">R5</text>
<text x="214.4" y="146.5">100k</text>
<text x="214.5" y="144.3">R2</text>
<text x="55.1" y="161.6">18k</text>
<text x="55.1" y="159.5">R10</text>
<text x="182.5" y="161.7">330pF</text>
<text x="182.5" y="159.5">C3</text>
<text x="192.9" y="161.7">100k</text>
<text x="192.9" y="159.5">R4</text>
<text x="228.1" y="161.8">BSS138_C400505</text>
<text x="228.1" y="159.5">Q4</text>
<text x="18.4" y="168">XY308-2.54-4P</text>
<text x="30" y="165.8">CN3</text>
<text x="55.8" y="167.3">R7</text>
<text x="214.5" y="165.8">R6</text>
<text x="55.8" y="169.5">18k</text>
<text x="214.4" y="168">100k</text>
<text x="103.4" y="195.4">XY308-2.54-4P</text>
<text x="114.7" y="197.7">CN5</text>
</g>
<g font-size="2.4" fill="#00f">
<text x="24.6" y="34.4">7</text>
<text x="24.6" y="31.9">8</text>
<text x="27.1" y="35.7">6</text>
<text x="27.1" y="33.2">7</text>
<text x="27.1" y="30.7">8</text>
<text x="41.4" y="30.3">TX</text>
<text x="41.4" y="32.8">RX</text>
<text x="49.4" y="30.7">1</text>
<text x="49.4" y="33.2">2</text>
<text x="49.4" y="35.7">3</text>
<text x="52" y="31.9">1 CN20</text>
<text x="52" y="34.4">2 A2541HWV-12P</text>
<text x="77.4" y="34.4">11</text>
<text x="77.4" y="31.9">12</text>
<text x="81.5" y="35.7">10</text>
<text x="81.5" y="33.2">11</text>
<text x="81.5" y="30.7">12</text>
<text x="90.7" y="35.3">RST</text>
<text x="90.7" y="30.3">VIN</text>
<text x="90.7" y="32.8">GND</text>
<text x="136.7" y="30.7">1</text>
<text x="136.7" y="33.2">2</text>
<text x="136.7" y="35.7">3</text>
<text x="139.2" y="31.9">1</text>
<text x="139.2" y="34.4">2</text>
<text x="251.8" y="35.7">1</text>
<text x="254.4" y="32.2" transform="rotate(-90 254.4 32.2)">4</text>
<text x="259.4" y="32.2" transform="rotate(-90 259.4 32.2)">5</text>
<text x="24.6" y="39.5">5</text>
<text x="24.6" y="37">6</text>
<text x="27.1" y="40.8">4</text>
<text x="27.1" y="38.2">5</text>
<text x="41.4" y="40.4">D2</text>
<text x="41.4" y="37.9">GND</text>
<text x="49.4" y="38.2">4</text>
<text x="49.4" y="40.8">5</text>
<text x="52" y="37">3</text>
<text x="52" y="39.5">4</text>
<text x="77.4" y="37">10</text>
<text x="78.9" y="39.5">9</text>
<text x="81.5" y="40.8">8</text>
<text x="81.5" y="38.2">9</text>
<text x="90.7" y="40.4">A3</text>
<text x="90.7" y="37.9">Vcc</text>
<text x="136.7" y="38.2">4</text>
<text x="136.7" y="40.8">5</text>
<text x="139.2" y="37">3</text>
<text x="139.2" y="39.5">4</text>
<text x="254.4" y="41.3" transform="rotate(-90 254.4 41.3)">3</text>
<text x="259.4" y="41.3" transform="rotate(-90 259.4 41.3)">2</text>
<text x="24.6" y="47.1">2</text>
<text x="24.6" y="44.6">3</text>
<text x="24.6" y="42">4</text>
<text x="27.1" y="45.8">2</text>
<text x="27.1" y="43.3">3</text>
<text x="41.4" y="42.9">D3</text>
<text x="41.4" y="45.4">D4</text>
<text x="41.4" y="48">D5</text>
<text x="49.4" y="43.3">6</text>
<text x="49.4" y="45.8">7</text>
<text x="52" y="42">5</text>
<text x="52" y="44.6">6</text>
<text x="52" y="47.1">7</text>
<text x="78.9" y="47.1">6</text>
<text x="78.9" y="44.6">7</text>
<text x="78.9" y="42">8</text>
<text x="81.5" y="45.8">6</text>
<text x="81.5" y="43.3">7</text>
<text x="90.7" y="42.9">A2</text>
<text x="90.7" y="45.4">A1</text>
<text x="90.7" y="48">A0</text>
<text x="136.7" y="43.3">6</text>
<text x="136.7" y="45.8">7</text>
<text x="139.2" y="42">5</text>
<text x="139.2" y="44.6">6</text>
<text x="139.2" y="47.1">7</text>
<text x="24.6" y="49.6">1</text>
<text x="27.1" y="48.4">1</text>
<text x="27.1" y="53.4">4</text>
<text x="41.4" y="50.5">D6</text>
<text x="41.4" y="53">D7</text>
<text x="47.9" y="53.4">10</text>
<text x="49.4" y="48.4">8</text>
<text x="49.4" y="50.9">9</text>
<text x="52" y="49.6">8</text>
<text x="52" y="52.1">9</text>
<text x="78.9" y="52.1">4</text>
<text x="78.9" y="49.6">5</text>
<text x="81.5" y="53.4">3</text>
<text x="81.5" y="50.9">4</text>
<text x="81.5" y="48.4">5</text>
<text x="90.7" y="53">MISO</text>
<text x="90.7" y="50.5">SCK</text>
<text x="136.7" y="48.4">8</text>
<text x="136.7" y="53.4">1</text>
<text x="139.2" y="49.6">8</text>
<text x="24.6" y="59.7">2</text>
<text x="24.6" y="57.2">3</text>
<text x="24.6" y="54.7">4</text>
<text x="27.1" y="58.5">2</text>
<text x="27.1" y="55.9">3</text>
<text x="41.4" y="55.6">D8</text>
<text x="41.4" y="58.1">D9</text>
<text x="47.9" y="55.9">11</text>
<text x="47.9" y="58.5">12</text>
<text x="52" y="54.7">10</text>
<text x="52" y="57.2">11</text>
<text x="52" y="59.7">12</text>
<text x="78.9" y="57.2">2</text>
<text x="78.9" y="54.7">3</text>
<text x="81.5" y="58.5">1</text>
<text x="81.5" y="55.9">2</text>
<text x="90.7" y="55.6">MOSI</text>
<text x="90.7" y="58.1">D10</text>
<text x="136.7" y="55.9">2</text>
<text x="136.7" y="58.5">3</text>
<text x="139.2" y="54.7">1</text>
<text x="139.2" y="57.2">2</text>
<text x="139.2" y="59.7">3</text>
<text x="24.6" y="62.3">1</text>
<text x="27.1" y="61">1</text>
<text x="78.9" y="64.8">2</text>
<text x="81.5" y="63.5">2</text>
<text x="136.7" y="61">4</text>
<text x="139.2" y="62.3">4</text>
<text x="64.7" y="70.4" transform="rotate(-90 64.7 70.4)">1</text>
<text x="67.2" y="70.4" transform="rotate(-90 67.2 70.4)">2</text>
<text x="69.7" y="70.4" transform="rotate(-90 69.7 70.4)">3</text>
<text x="78.9" y="67.3">1</text>
<text x="81.5" y="66.1">1</text>
<text x="63.4" y="73" transform="rotate(-90 63.4 73)">1</text>
<text x="66" y="73" transform="rotate(-90 66 73)">2</text>
<text x="68.5" y="73" transform="rotate(-90 68.5 73)">3</text>
<text x="178" y="75.8">LDO_IN</text>
<text x="203.7" y="76.2">1</text>
<text x="206.2" y="77.4">VIN</text>
<text x="212.9" y="77.4">VOUT</text>
<text x="220.6" y="76.2">5</text>
<text x="232.4" y="75.8">LDO_OUT</text>
<text x="261.8" y="76.2">3</text>
<text x="261.8" y="73.6">4</text>
<text x="264.4" y="77.4">3</text>
<text x="264.4" y="74.9">4</text>
<text x="66.1" y="81" transform="rotate(-90 66.1 81)">A6</text>
<text x="203.7" y="81.2">3</text>
<text x="206.2" y="82.5">EN</text>
<text x="216.1" y="82.5">NC</text>
<text x="220.6" y="81.2">4</text>
<text x="261.8" y="81.2">1</text>
<text x="261.8" y="78.7">2</text>
<text x="264.4" y="82.5">1</text>
<text x="264.4" y="80">2</text>
<text x="256.5" y="97.4" transform="rotate(-90 256.5 97.4)">SW</text>
<text x="30.9" y="105.3">1</text>
<text x="30.9" y="107.8">2</text>
<text x="33.5" y="104">1</text>
<text x="33.5" y="106.5">2</text>
<text x="116.3" y="106.5">2</text>
<text x="123.4" y="106.5">3</text>
<text x="155.6" y="105.3">1</text>
<text x="155.6" y="107.8">2</text>
<text x="158.2" y="106.5">1</text>
<text x="30.9" y="110.3">3</text>
<text x="30.9" y="112.8">4</text>
<text x="33.5" y="109">3</text>
<text x="33.5" y="111.6">4</text>
<text x="120.3" y="113.6" transform="rotate(-90 120.3 113.6)">1</text>
<text x="158.2" y="109">2</text>
<text x="261.8" y="123">1</text>
<text x="261.8" y="120.4">2</text>
<text x="264.4" y="124.2">1</text>
<text x="264.4" y="121.7">2</text>
<text x="170" y="136.9">2</text>
<text x="172.5" y="135.6">2</text>
<text x="181.8" y="135.2">SOLAR</text>
<text x="199.7" y="135.6">3</text>
<text x="206.8" y="135.6">2</text>
<text x="220" y="135.6">2</text>
<text x="227" y="135.6">3</text>
<text x="247.5" y="135.2">BAT</text>
<text x="261.8" y="135.6">2</text>
<text x="264.4" y="136.9">2</text>
<text x="30.9" y="139.4">1</text>
<text x="30.9" y="141.9">2</text>
<text x="33.5" y="138.1">1</text>
<text x="33.5" y="140.7">2</text>
<text x="33.5" y="143.2">3</text>
<text x="170" y="139.4">1</text>
<text x="172.5" y="138.1">1</text>
<text x="203.8" y="142.7" transform="rotate(-90 203.8 142.7)">1</text>
<text x="224" y="142.7" transform="rotate(-90 224 142.7)">1</text>
<text x="261.8" y="138.1">1</text>
<text x="264.4" y="139.4">1</text>
<text x="30.9" y="144.5">3</text>
<text x="116.9" y="154.6">3</text>
<text x="116.9" y="152">4</text>
<text x="119.4" y="155.8">2</text>
<text x="119.4" y="153.3">3</text>
<text x="119.4" y="150.8">4</text>
<text x="116.9" y="159.6">1</text>
<text x="116.9" y="157.1">2</text>
<text x="119.4" y="158.4">1</text>
<text x="30.9" y="172.3">1</text>
<text x="33.5" y="171">1</text>
<text x="33.5" y="173.5">2</text>
<text x="30.9" y="174.8">2</text>
<text x="30.9" y="177.3">3</text>
<text x="30.9" y="179.9">4</text>
<text x="33.5" y="176.1">3</text>
<text x="33.5" y="178.6">4</text>
<text x="115.6" y="183.6">4</text>
<text x="118.2" y="184.9">3</text>
<text x="118.2" y="182.4">4</text>
<text x="115.6" y="191.2">1</text>
<text x="115.6" y="188.7">2</text>
<text x="115.6" y="186.2">3</text>
<text x="118.2" y="190">1</text>
<text x="118.2" y="187.4">2</text>
</g>
<g font-size="2.4">
<text x="203.7" y="78.7">2</text>
<text x="206.2" y="80">GND</text>
</g>
<g font-size="1.5" fill="#a54b4b">
<text x="188.8" y="17.8">A1</text>
<text x="222.2" y="17.8">B1</text>
<text x="188.8" y="20.3">A2</text>
<text x="188.8" y="22.8">A3</text>
<text x="196.2" y="19">GND.1</text>
<text x="196.2" y="21.5">MISO</text>
<text x="212.7" y="21.5">DIO1</text>
<text x="212.7" y="19">DIO2</text>
<text x="222.2" y="22.8">B3</text>
<text x="222.2" y="20.3">B2</text>
<text x="188.8" y="25.4">A4</text>
<text x="188.8" y="27.9">A5</text>
<text x="196.2" y="24.1">MOSI</text>
<text x="196.2" y="26.6">SCK</text>
<text x="196.2" y="29.1">NSS</text>
<text x="212.7" y="29.1">DIO4</text>
<text x="212.7" y="24.1">DIO0</text>
<text x="213.2" y="26.6">3.3V</text>
<text x="222.2" y="27.9">B5</text>
<text x="222.2" y="25.4">B4</text>
<text x="188.8" y="30.4">A6</text>
<text x="188.8" y="32.9">A7</text>
<text x="188.8" y="35.5">A8</text>
<text x="196.2" y="31.7">RST</text>
<text x="196.2" y="34.2">DIO5</text>
<text x="211.7" y="34.2">GND.3</text>
<text x="212.7" y="31.7">DIO3</text>
<text x="222.2" y="35.5">B8</text>
<text x="222.2" y="32.9">B7</text>
<text x="222.2" y="30.4">B6</text>
<text x="196.2" y="36.7">GND.2</text>
<text x="213.6" y="36.7">ANT</text>
</g>
</svg>
